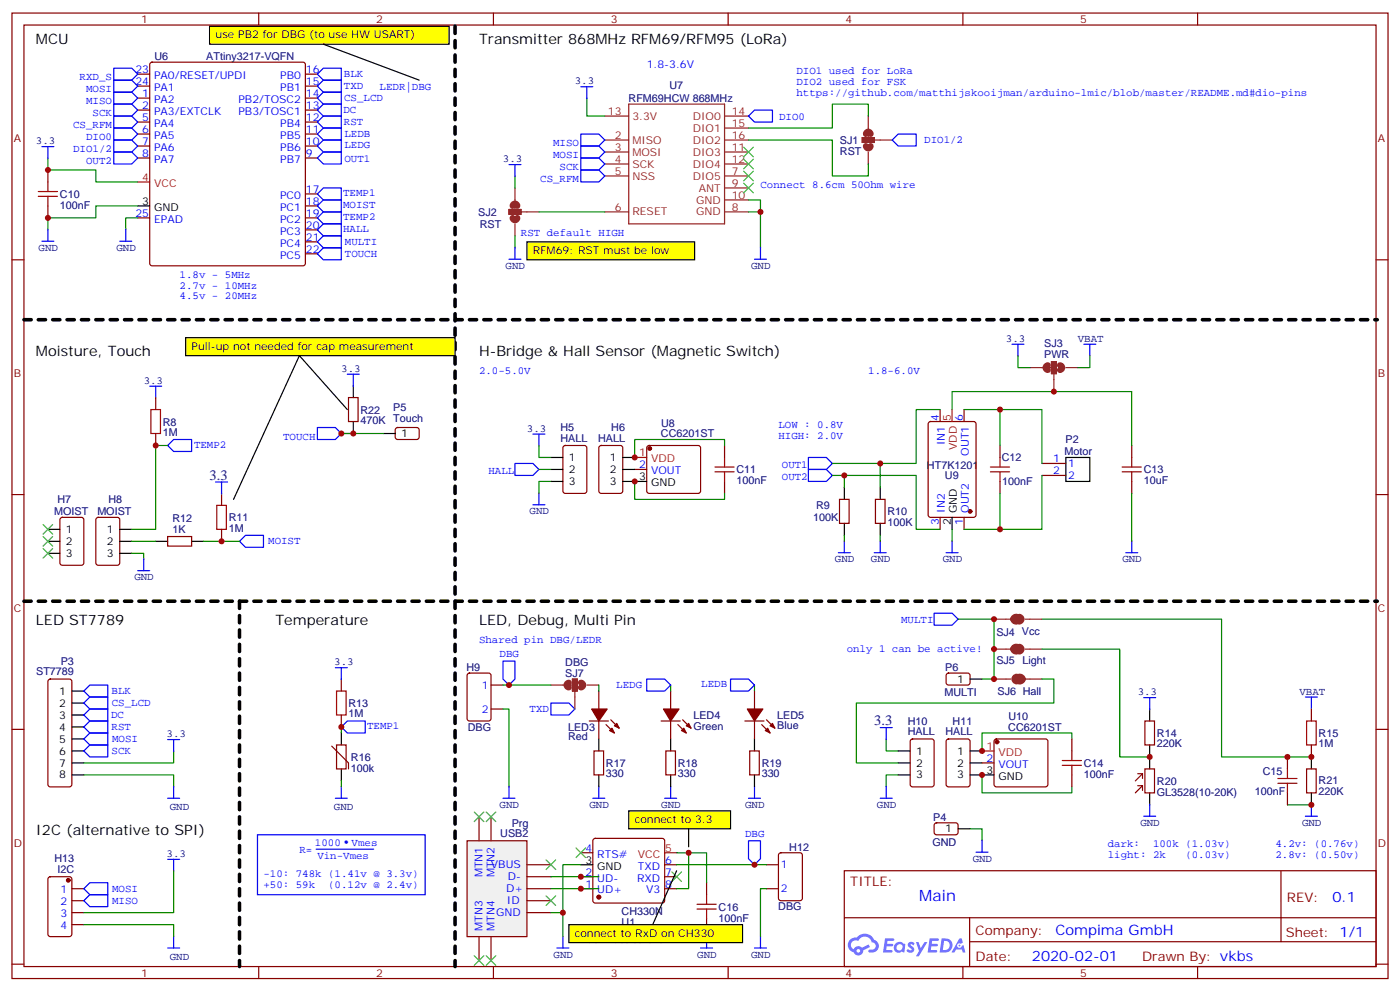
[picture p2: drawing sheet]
<svg xmlns="http://www.w3.org/2000/svg" width="412mm" height="292mm" viewBox="0 0 412 292" stroke-linecap="round" stroke-linejoin="round" font-family="sans-serif">
<g fill="none" stroke="#870000" stroke-width=".35">
<path d="M3.5 3.8h405.4v284.4h-405.4zM7.1 7.4h398.2v277.3h-398.2zM76.2 3.8v3.6M145.3 3.8v3.6M214.5 3.8v3.6M283.6 3.8v3.6M352.8 3.8v3.6M3.5 76.5h3.6M405.3 76.5h3.6M3.5 145.7h3.6M405.3 145.7h3.6M3.5 214.8h3.6"/>
<path d="M405.3 214.8h3.6M248.7 256.4h156.6v28.3h-156.6zM377.3 256.5v20.8M248.7 270.3h156.5M285.6 277.3h119.6M285.6 270.3v14.1M3.5 284h3.6M76.2 284.7v3.5M145.3 284.7v3.5M214.5 284.7v3.5M283.6 284.7v3.5M352.8 284.7v3.5"/>
<path d="M405.3 284h3.6"/>
</g>
<g fill="#5487ff">
<path d="M267.7 277.6a1.22 1.22 0 0 1 1.7 .3l-.4 .6a.47 .47 0 0 0-.3-.5 .47 .47 0 0 0-.5 .2l.1 .3a1.14 1.14 0 0 1 .8 1.7 1.14 1.14 0 0 1-1.9 0l-.2-.2 .5-.5 .7 .4a.29 .29 0 0 0 .3-.3 .29 .29 0 0 0-.2-.3 1.04 1.04 0 0 1-.6-1.7z"/>
<path d="M260.7 276.4h2.4l.3 .1-.2 .5-1.8 .1-.1 .9h1.5l.3 .3-.3 .4h-1.6l-.2 1.1h1.7l.2 .4-.2 .3h-2.6z"/>
<path d="M273.8 276.4h2.4l.3 .1-.1 .5-1.8 .1-.2 .9h1.6l.3 .3-.4 .4h-1.6l-.1 1.1h1.7l.2 .4-.2 .3h-2.6z"/>
<path d="M282.6 276.4h.7l.3 1.2-.6 .3a.69 .69 0 0 0-1 .3 .69 .69 0 0 0 .4 1 .69 .69 0 0 0 .9-.6l.5-.3 .6 2.2h-.8l-.2-.9h-1.8l-.5 .9h-.8z"/>
<path d="M269.8 277.4h.8l.6 1.9 1.1-1.9h.9l-2.6 4.2h-.8l.9-1.5z"/>
<path d="M277.4 276.4l-.6 4.1h1.3a2.11 2.11 0 0 0 2.5-2.1 2.11 2.11 0 0 0-2.5-2zM278.1 277.1a1.39 1.39 0 0 1 1.7 1.4 1.39 1.39 0 0 1-1.8 1.3h-.3z"/>
<path d="M263.7 278a1.54 1.54 0 0 0-.1 2.1 1.54 1.54 0 0 0 2.2 .2l.6 .2 .3-2.3-.2-.2-.4-.1a1.49 1.49 0 0 0-2.4 .1zM264 279a.94 .94 0 0 1 1.8 0 .94 .94 0 0 1-1.8 0z"/>
<path d="M250.4 276.7a2.18 2.18 0 0 0 1.1 3.8 1.44 1.44 0 0 0 1.6 .9 1.44 1.44 0 0 0 1.2-1.5l2-1-.5-.7-1.9 .9a1.47 1.47 0 0 0-2.4 .5 1.39 1.39 0 0 1-.7-2 1.39 1.39 0 0 1 2-.5 2.12 2.12 0 0 1 2.2-1.3 2.12 2.12 0 0 1 1.9 1.7 1.14 1.14 0 0 1 1.1 1.4 1.14 1.14 0 0 1-1.7 .8 .43 .43 0 0 0-.5 .3 .43 .43 0 0 0 .4 .5 1.98 1.98 0 0 0 2.5-1.2 1.98 1.98 0 0 0-1.2-2.5 3.1 3.1 0 0 0-5.3-.7l-.9 .1zM252.3 280a.55 .55 0 0 1 1.1 0 .55 .55 0 0 1-1.1 0z"/>
<circle cx="282.6" cy="278.5" r=".26"/>
</g>
<g fill="none" stroke="#870000" stroke-width=".35">
<path d="M44.3 18.5l.5-.2h44.5l.5 .2 .2 .5v58.6l-.3 .5-.4 .2h-44.5l-.5-.3-.2-.4v-58.6zM40.6 28.9h3.5M40.6 32.4h3.5M40.6 35.9h3.5M40.6 39.5h3.5M40.6 25.4h3.5M40.6 21.8h3.5M90 28.9h3.5M90 32.4h3.5M90 35.9h3.5M90 39.5h3.5M90 25.4h3.5"/>
<path d="M90 21.8h3.5M14.1 50.1v3.5M40.6 43h3.5M40.6 46.5h3.5M90 43h3.5M90 57.1h3.5M90 46.5h3.5M14.1 60.6v3.6M40.6 64.2h3.5M90 67.7h3.5M90 64.2h3.5M90 60.6h3.5"/>
<path d="M90 71.2h3.5M90 74.8h3.5M45.9 117.1v3.5M102.7 117.1h2.8v7h-2.8zM45.9 127.7v3.5M116.7 126.1l.4-.2 5.9 .1 .5 .6-.1 2.4-.6 .4h-6l-.4-.7v-2.1zM166 131.4l.5-.2h5.7l.6 .4 .1 13-.5 .7h-5.9l-.6-.5-.1-12.9zM176.6 131.4l.5-.2h5.6l.7 .4v13l-.4 .7h-5.9l-.7-.5v-12.9zM187 138.3h3.5M190.7 131.4l.5-.2h14.5l.5 .2 .2 .5v12.7l-.3 .5-.4 .2h-14.5l-.5-.2-.2-.5v-12.7zM213.4 131.2v3.5M273.6 124.3l.5-.2h12.7l.7 .5v27.1l-.4 .6-13 .1-.6-.5-.1-27.1z"/>
<path d="M276.9 120.6v3.5M284 120.6v3.5M294.6 131.2v3.5M306.9 136.5h7.1M333.4 131.2v3.5M17.9 152.6l.4-.2h5.7l.6 .4 .1 13-.5 .6-5.9 .1-.6-.5-.1-12.9zM28.5 152.6l.4-.2h5.7l.6 .4 .1 13-.5 .6-5.9 .1-.6-.5-.1-12.9zM49.4 158h7v2.8h-7zM65.3 145.3v3.5M65.3 155.9v3.5M213.4 141.8v3.5M247.3 147.1h2.8v7h-2.8z"/>
<path d="M257.9 147.1h2.8v7h-2.8zM276.9 152.4v3.5M284 152.4v3.5M294.6 141.8v3.5M306.9 140h7.1M333.4 141.8v3.5M100.5 200v3.5M137.8 198.4l.5-.2h5.6l.7 .5v12.9l-.4 .7h-5.9l-.7-.4v-13zM278.9 198.4l.5-.2 5.9 .1 .5 .6-.1 2.4-.7 .5-5.9-.1-.4-.7v-2.1zM14.3 200.2l.5-.2h5.7l.5 .2 .2 .5v30.3l-.3 .5-.4 .2h-5.7l-.5-.2-.2-.5v-30.3zM97.7 219.7l5 5v1.7M99.1 219.4h2.9v7h-2.9z"/>
<path d="M100.5 210.6v3.5M144.6 201.8h3.6M144.6 208.8h3.6M173.6 212.3h5.6M176.4 203.5v5.3M176.4 212.3v5.3M178.5 213.4l2.5 2.5M179.9 212l2.5 2.5M194.7 212.3h5.7M197.6 203.5v5.3M197.6 212.3v5.3M199.7 213.4l2.4 2.5"/>
<path d="M201.1 212l2.5 2.5M219.4 212.3h5.7M222.2 203.5v5.3M222.2 212.3v5.3M224.4 213.4l2.4 2.5M225.8 212l2.4 2.5M268.3 217.8l.5-.2h5.7l.6 .5 .1 12.9-.5 .7h-5.9l-.6-.4-.1-13zM278.9 217.8l.5-.2h5.6l.7 .5 .1 12.9-.5 .7h-5.9l-.7-.4v-13zM293 217.8l.5-.2h14.5l.5 .2 .2 .5v12.7l-.3 .5-.4 .2h-14.5l-.5-.2-.2-.5v-12.7zM315.7 217.6v3.6M337.3 212.3h2.8v7.1h-2.8zM386.3 208.8v3.5"/>
<path d="M386.3 219.4v3.5M175 221.2h2.8v7h-2.8zM196.1 221.2h2.9v7h-2.9zM220.8 221.2h2.9v7h-2.9zM289.3 224.7h3.5M315.7 228.2v3.5M335.1 227.9h1.4v1.4M335.1 231.4h1.4v1.4M336.5 227.9l-2.1 2.1M336.5 231.4l-2.1 2.1M337.3 226.4h2.8v7.1h-2.8zM379.2 222.9v3.5"/>
<path d="M379.2 233.5v3.5M384.9 226.4h2.8v7.1h-2.8z"/>
</g>
<g fill="none" stroke="#000" stroke-width=".35">
<path d="M40.6 60.6h3.5M104.1 113.6v3.5M104.1 124.1v3.6M112.9 127.7h3.5M162.3 134.7h3.5M162.3 138.3h3.5M183.4 134.7h3.6M183.4 138.3h3.6M314 134.7h7v7.1h-7zM14.1 155.9h3.5M14.1 159.4h3.5M35.3 155.9h3.5"/>
<path d="M35.3 159.4h3.5M45.9 159.4h3.5M56.4 159.4h3.6M162.3 141.8h3.5M183.4 141.8h7.1M248.7 143.5v3.6M248.7 154.1v3.6M259.3 143.5v3.6M259.3 154.1v3.6M280.5 152.4v3.5M14.1 162.9h3.5M35.3 162.9h3.5"/>
<path d="M285.8 200h3.5M21.2 203.5h3.5M21.2 207h3.5M21.2 210.6h3.5M21.2 214.1h3.5M21.2 217.6h3.5M100.5 215.9v3.5M176.4 217.6v3.6M197.6 217.6v3.6M222.2 217.6v3.6M338.7 208.8v3.5M338.7 219.4v7"/>
<path d="M21.2 221.2h3.5M21.2 224.7h3.5M21.2 228.2h3.5M100.5 226.4v3.6M176.4 228.2v3.5M197.6 228.2v3.5M222.2 228.2v3.5M264.6 221.2h3.5M264.6 224.7h3.5M264.6 228.2h3.5M285.8 221.2h3.5M285.8 224.7h3.5"/>
<path d="M285.8 228.2h7M338.7 233.5v3.5M386.3 222.9v3.5M386.3 233.5v3.5"/>
</g>
<path d="M40.6 53.6h3.5M187 134.7h3.5M280.5 120.6v3.5M289.3 221.2h3.5" fill="none" stroke="#f00" stroke-width=".35"/>
<g fill="none" stroke="#8c2424" stroke-width=".35">
<path d="M178.2 34.2h7M185.2 30.7h28.2v35.2h-28.2zM213.4 34.2h7.1M213.4 37.7h7.1M255.8 34.2v7M151.7 55.4v7M178.2 41.2h7M178.2 44.8h7M178.2 51.8h7M178.2 48.3h7M213.4 41.2h7.1M213.4 44.8h7.1"/>
<path d="M213.4 51.8h7.1M213.4 55.4h7.1M213.4 48.3h7.1M213.4 58.9h7.1M254 40.5h3.5v1.4h-3.5zM255.8 44.8v3.5M257.5 41.2h5.3M149.9 61.7h3.6v1.4h-3.6zM151.7 65.9v3.6M153.5 62.4h5.2M178.2 62.4h7M213.4 62.4h7.1"/>
<path d="M303.4 108.3h7M309.7 106.5h1.4v3.5h-1.4zM310.4 110v5.3M314 108.3h3.5M168.6 200h1.4v3.5h-1.4zM292.8 200h4.9M292.8 182.4h4.9M292.8 191.2h4.9M298.4 182.4h2.5M298.4 191.2h2.5M298.8 200h2.5M302 200h4.9"/>
<path d="M302 182.4h4.9M302 191.2h4.9M162.3 201.8h7M169.3 203.5v5.3M172.9 201.8h3.5"/>
</g>
<g fill="none" stroke="#008700" stroke-width=".35">
<path d="M172.9 28.9v5.3h5.3M255.8 34.2v-3.5h-10.6v7h-24.7M14.1 46.5v3.6h14.1v3.5h12.4M151.7 51.8v3.6M220.5 58.9h3.5v14.1M220.5 41.2h24.7v10.6h10.6v-3.5M40.6 60.6h-12.4v3.6h-14.1v3.5M40.6 64.2h-3.6v3.5M151.7 69.5v3.5M158.7 62.4h19.5M220.5 62.4h3.5M299.9 104.7v3.6h3.5"/>
<path d="M321 104.7v3.6h-3.5M49.4 131.2h-3.5v24.7h-7.1M100.5 127.7h12.4M158.7 131.2v3.5h3.6M158.7 138.3h3.6M213.4 131.2v-1.8h-26.4v5.3M259.3 136.5v7M276.9 120.6h-7v15.9h-24.7M280.5 120.6v-5.3h52.9v15.9M284 120.6h22.9v15.9M294.6 120.6v10.6M38.8 159.4h7.1"/>
<path d="M60 159.4h10.6M162.3 141.8h-3.6v3.5M187 141.8v5.3h26.4v-1.8M245.2 140h24.7v15.9h7M248.7 140v3.5M248.7 157.7v1.7M259.3 157.7v1.7M280.5 155.9v3.5M294.6 145.3v10.6M306.9 140v15.9h-22.9M333.4 145.3v14.1M38.8 162.9h3.5v1.8"/>
<path d="M282.2 182.4h10.6v17.6h-3.5M306.9 182.4h52.9v40.5h26.5M306.9 200h3.5v7h-58.2v17.7h12.4M306.9 191.2h22.9v31.7h8.9M100.5 214.1v1.8M148.2 208.8h1.7v22.9M148.2 201.8h14.1M176.4 201.8v1.7M197.6 201.8v1.7M222.2 201.8v1.7M261.1 217.6v3.6h3.5M315.7 217.6v-1.7h-26.4v5.3"/>
<path d="M24.7 228.2h26.5v3.5M51.2 221.2v3.5h-26.5M100.5 230v1.7M264.6 228.2h-3.5v3.5M289.3 228.2v5.3h26.4v-1.8M379.2 237h7.1"/>
</g>
<g fill="none" stroke="#00f" stroke-width=".35">
<path d="M33.5 20.1h5.3l1.8 1.7-1.8 1.8h-5.3zM33.5 23.6h5.3l1.8 1.8-1.8 1.7h-5.3zM33.5 27.1h5.3l1.8 1.8-1.8 1.8h-5.3zM33.5 30.7h5.3l1.8 1.7-1.8 1.8h-5.3zM33.5 34.2h5.3l1.8 1.7-1.8 1.8h-5.3zM33.5 37.7h5.3l1.8 1.8-1.8 1.7h-5.3zM95.2 23.6h5.3v3.5h-5.3l-1.7-1.7zM171.1 39.5h5.3l1.8 1.7-1.8 1.8h-5.3zM171.1 25.5h3.5M172.9 25.5v3.6M222.2 32.4h5.3v3.5h-5.3l-1.7-1.7zM12.3 43.2h3.6"/>
<path d="M14.1 43.2v3.5M33.5 41.2h5.3l1.8 1.8-1.8 1.8h-5.3zM33.5 44.8h5.3l1.8 1.7-1.8 1.8h-5.3zM93.5 46.5l1.7-1.7h5.3v3.5h-5.3zM93.5 57.1l1.7-1.7h5.3v3.5h-5.3zM93.5 43l1.7-1.8h5.3v3.6h-5.3zM149.9 48.5h3.6M151.7 48.5v3.5M171.1 43h5.3l1.8 1.8-1.8 1.7h-5.3zM171.1 46.5h5.3l1.8 1.8-1.8 1.8h-5.3zM171.1 50.1h5.3l1.8 1.7-1.8 1.8h-5.3zM262.8 41.2l1.8-1.7h5.3v3.5h-5.3z"/>
<path d="M12.3 71h3.6M14.1 67.5v3.5M35.3 71h3.5M37 67.5v3.5M93.5 60.6l1.7-1.7h5.3v3.5h-5.3zM93.5 64.2l1.7-1.8h5.3v3.5h-5.3zM93.5 67.7l1.7-1.8h5.3v3.6h-5.3zM93.5 71.2l1.7-1.7h5.3v3.5h-5.3zM95.2 73h5.3v3.5h-5.3l-1.7-1.7zM149.9 76.3h3.6M151.7 72.8v3.5M222.2 76.3h3.6"/>
<path d="M224 72.8v3.5M44.1 113.7h3.5M45.9 113.7v3.6M102.3 110.2h3.5M104.1 110.2v3.5M298.1 101.4h3.5M299.9 101.4v3.5M319.3 101.4h3.5M321 101.4v3.5M49.4 131.2l1.8-1.8h5.2v3.6h-5.2zM93.5 125.9h5.3l1.7 1.8-1.7 1.7h-5.3zM151.7 136.5h5.3l1.7 1.8-1.7 1.7h-5.3z"/>
<path d="M157 127.8h3.5M158.7 127.8v3.6M238.1 134.7h5.3l1.8 1.8-1.8 1.8h-5.3zM238.1 138.3h5.3l1.8 1.7-1.8 1.8h-5.3zM63.5 142h3.5M65.3 142v3.5M70.6 159.4l1.7-1.7h5.3v3.5h-5.3zM157 148.7h3.5M158.7 145.1v3.6M248.7 159.2v3.6M259.3 159.2v3.6M280.5 159.2v3.6"/>
<path d="M333.4 159.2v3.6M40.6 168.1h3.5M42.3 164.5v3.6M246.9 162.8h3.6M257.5 162.8h3.6M278.7 162.8h3.5M331.6 162.8h3.5M98.8 196.6h3.5M100.5 196.6v3.6M190.5 200h5.3l1.8 1.8-1.8 1.7h-5.3zM215.2 200h5.3l1.7 1.8-1.7 1.7h-5.3zM275.2 180.6h5.3l1.7 1.8-1.7 1.7h-5.3z"/>
<path d="M24.7 217.6l1.8-1.7h5.2v3.5h-5.2zM24.7 214.1l1.8-1.8h5.2v3.6h-5.2zM24.7 210.6l1.8-1.8h5.2v3.5h-5.2zM24.7 207l1.8-1.7h5.2v3.5h-5.2zM26.5 201.8h5.2v3.5h-5.2l-1.8-1.8zM49.4 217.8h3.5M51.2 217.8v3.5M100.5 214.1l1.8-1.8h5.3v3.6h-5.3zM162.3 207h5.3l1.7 1.8-1.7 1.8h-5.3zM259.3 214.3h3.5M261.1 214.3v3.5M336.9 205.5h3.5"/>
<path d="M338.7 205.5v3.5M384.5 205.3h3.6M386.3 205.3v3.5M24.7 221.2l1.8-1.8h5.2v3.5h-5.2zM49.4 235.1h3.5M51.2 231.6v3.5M98.8 235.1h3.5M100.5 231.6v3.5M148.2 235.1h3.5M149.9 231.6v3.5M174.6 235.1h3.6M176.4 231.6v3.5"/>
<path d="M195.8 235.1h3.5M197.6 231.6v3.5M220.5 235.1h3.5M222.2 231.6v3.5M259.3 235.1h3.5M261.1 231.6v3.5M338.7 236.9v3.5M386.3 236.9v3.5M75.8 245.9h49.4v17.6h-49.4zM93.1 250.1h17M336.9 240.4h3.5M384.5 240.4h3.6"/>
</g>
<g fill="none" stroke="#3c3" stroke-width=".35">
<path d="M219.1 43.4l2.8 2.8M219.1 46.9l2.8 2.8M219.1 50.4l2.8 2.8M219.1 53.9l2.8 2.9M221.9 43.4l-2.8 2.8M221.9 46.9l-2.8 2.8M221.9 50.4l-2.8 2.8M221.9 53.9l-2.8 2.9M12.7 154.5l2.8 2.8M12.7 158l2.8 2.8M15.5 154.5l-2.8 2.8M15.5 158l-2.8 2.8"/>
<path d="M12.7 161.5l2.8 2.9M15.5 161.5l-2.8 2.9"/>
</g>
<g fill="none" stroke="#8c2424" stroke-width="1.8">
<path d="M255.1 39.5a.71 .71 0 0 1 .7-.7 .71 .71 0 0 1 .7 .7M255.1 43a.71 .71 0 0 0 .7 .7 .71 .71 0 0 0 .7-.7M151 60.6a.71 .71 0 0 1 .7-.7 .71 .71 0 0 1 .7 .7M151 64.2a.71 .71 0 0 0 .7 .7 .71 .71 0 0 0 .7-.7M308.7 107.6a.71 .71 0 0 0-.7 .7 .71 .71 0 0 0 .7 .7M312.2 107.6a.71 .71 0 0 1 .7 .7 .71 .71 0 0 1-.7 .7M299.5 199.3a.71 .71 0 0 0-.7 .7 .71 .71 0 0 0 .7 .7M299.5 181.6a.76 .76 0 0 0-1 .8 .76 .76 0 0 0 1 .7M299.5 190.5a.76 .76 0 0 0-1.1 .7 .76 .76 0 0 0 1.1 .7M300.2 199.3a.76 .76 0 0 1 1.1 .7 .76 .76 0 0 1-1.1 .7M300.2 181.6a.71 .71 0 0 1 .7 .8 .71 .71 0 0 1-.7 .7M300.2 190.5a.71 .71 0 0 1 .7 .7 .71 .71 0 0 1-.7 .7"/>
<path d="M167.6 201a.71 .71 0 0 0-.7 .8 .71 .71 0 0 0 .7 .7M171.1 201a.71 .71 0 0 1 .7 .8 .71 .71 0 0 1-.7 .7"/>
</g>
<g fill="#8c2424" stroke="#8c2424" stroke-width=".35">
<path d="M149.9 61.7h3.6v1.4h-3.6z"/>
<path d="M254 40.5h3.5v1.4h-3.5z"/>
<path d="M168.6 200h1.4v3.5h-1.4z"/>
<path d="M309.7 106.5h1.4v3.5h-1.4z"/>
</g>
<g fill="#870000" stroke="#870000" stroke-width=".35">
<path d="M179.6 215.2l.7-.7 .7 1.4z"/>
<path d="M181 213.7l.7-.7 .7 1.5z"/>
<path d="M174.3 208.8h4.6l-2.5 3.5z"/>
<path d="M200.7 215.2l.7-.7 .7 1.4z"/>
<path d="M202.8 213l.8 1.5-1.5-.8z"/>
<path d="M195.4 208.8h4.6l-2.4 3.5z"/>
<path d="M225.4 215.2l.7-.7 .7 1.4z"/>
<path d="M226.8 213.7l.7-.7 .7 1.5z"/>
<path d="M220.1 208.8h4.6l-2.5 3.5z"/>
<circle cx="285.7" cy="150.6" r=".53"/>
<circle cx="191.4" cy="132.1" r=".53"/>
<circle cx="293.7" cy="218.5" r=".53"/>
</g>
<g fill="none" stroke="#a10000" stroke-width=".35">
<path d="M11.3 57.8h5.6M11.3 56.4h5.6M14.1 53.6v2.8M14.1 57.8v2.8M44.4 120.6h2.9v7.1h-2.9zM210.6 139h5.7M210.6 137.5h5.7M213.4 134.7v2.8M213.4 139v2.8M291.7 139h5.7M291.7 137.5h5.7M294.6 134.7v2.8"/>
<path d="M294.6 139v2.8M330.6 139h5.6M330.6 137.5h5.6M333.4 134.7v2.8M333.4 139v2.8M63.9 148.8h2.8v7.1h-2.8zM99.1 203.5h2.9v7.1h-2.9zM384.9 212.3h2.8v7.1h-2.8zM312.9 225.4h5.7M312.9 224h5.7M315.7 221.2v2.8M315.7 225.4v2.8"/>
<path d="M376.4 230.7h5.7M376.4 229.3h5.7M379.2 226.4v2.9M379.2 230.7v2.8"/>
</g>
<path d="M134.1 7.7v277M7.1 94.2h398.6M7.1 177.1h398.6M70.6 177.1v107.6" fill="none" stroke="#000" stroke-width="1.1" stroke-dasharray="2.1 2.1"/>
<path d="M137.6 247.6h17.6v28.2h-17.6z" fill="#f0f0f0" stroke="#870000" stroke-width=".35"/>
<g fill="none" stroke="#870000" stroke-width=".35">
<path d="M14.3 258.4l.5-.2h5.7l.6 .4 .1 16.5-.5 .7h-5.9l-.6-.4-.1-16.5zM141.1 240.6v7M144.6 240.6v7M155.2 254.7h7.1M155.2 258.2h7.1M171.1 258.2h3.5M171.1 251.1h3.5M174.9 247.1l.4-.2h19.8l.5 .2 .2 .5v17.7l-.2 .5-.5 .2h-19.8l-.5-.3-.2-.4v-17.7zM195.8 254.7h3.5M195.8 258.2h3.5M208.1 260v3.5M225.8 254.7h3.5"/>
<path d="M229.5 251.3l.5-.2h5.7l.6 .5 .1 12.9-.5 .7-5.9 .1-.6-.5-.1-13zM275.4 242.5l.5-.2 5.9 .1 .4 .6v2.4l-.7 .5-5.9-.1-.4-.7v-2.1zM21.2 268.8h3.5M21.2 261.7h3.5M21.2 265.3h3.5M21.2 272.3h3.5M141.1 275.8v7.1M144.6 275.8v7.1M155.2 268.8h7.1M155.2 261.7h7.1M155.2 265.3h7.1M171.1 261.7h3.5"/>
<path d="M195.8 261.7h3.5M208.1 270.5v3.6M225.8 261.7h3.5"/>
</g>
<g fill="none" stroke="#3c3" stroke-width=".35">
<path d="M139.7 239.1l2.8 2.9M142.5 239.1l-2.8 2.9M143.2 239.1l2.8 2.9M146 239.1l-2.8 2.9M160.9 253.3l2.8 2.8M163.7 253.3l-2.8 2.8M169.7 249.7l2.8 2.9M172.5 249.7l-2.8 2.9M197.9 256.8l2.8 2.8M200.7 256.8l-2.8 2.8M160.9 263.8l2.8 2.9M163.7 263.8l-2.8 2.9"/>
<path d="M139.7 281.5l2.8 2.8M142.5 281.5l-2.8 2.8M143.2 281.5l2.8 2.8M146 281.5l-2.8 2.8"/>
</g>
<path d="M51.2 256.4v12.4h-26.5M162.3 258.2h14.1M171.1 254.7h-5.3v21.1M199.3 251.1h8.8v8.9M199.3 254.7h26.5M202.8 251.1v10.6h-3.5M285.8 244.1h3.5v3.5M24.7 272.3h26.5v3.5M162.3 261.7h14.1M162.3 268.8h3.5M208.1 274.1v1.7M225.8 261.7h-1.8v14.1" fill="none" stroke="#008700" stroke-width=".35"/>
<g fill="none" stroke="#00f" stroke-width=".35">
<path d="M93.5 39.5l1.7-1.8h5.3v3.5h-5.3zM93.5 35.9l1.7-1.7h5.3v3.5h-5.3zM95.2 20.1h5.3v3.5h-5.3l-1.7-1.8zM95.2 27.1h5.3v3.6h-5.3l-1.7-1.8zM95.2 30.7h5.3v3.5h-5.3l-1.7-1.8zM148.2 194.7h3.5v5.3l-1.8 1.8-1.7-1.8zM49.4 253.1h3.5M51.2 253.1v3.5M220.5 247.6h3.5v5.3l-1.8 1.8-1.7-1.8zM287.5 251h3.5M289.3 247.4v3.6M24.7 261.7l1.8-1.7h5.2v3.5h-5.2z"/>
<path d="M24.7 265.3l1.8-1.8h5.2v3.5h-5.2zM49.4 279.2h3.5M51.2 275.7v3.5M164 279.2h3.6M165.8 275.7v3.5M206.4 279.2h3.5M208.1 275.7v3.5M222.2 279.2h3.6M224 275.7v3.5"/>
</g>
<path d="M171.1 254.7h3.5M282.2 244.1h3.6" fill="none" stroke="#000" stroke-width=".35"/>
<g fill="#870000" stroke="#870000" stroke-width=".35">
<circle cx="176.4" cy="264.2" r=".53"/>
<circle cx="20.1" cy="259.3" r=".53"/>
</g>
<path d="M195.8 251.1h3.5" fill="none" stroke="#f00" stroke-width=".35"/>
<path d="M205.3 267.7h5.7M205.3 266.3h5.7M208.1 263.5v2.8M208.1 267.7v2.8" fill="none" stroke="#a10000" stroke-width=".35"/>
<path d="M185.2 238.8h30v5.3h-30z" fill="#ff0" stroke="#000" stroke-width=".35"/>
<path d="M202.8 244.1v5.3" fill="none" stroke="#000" stroke-width=".35"/>
<path d="M167.6 272.3h51.1v5.3h-51.1z" fill="#ff0" stroke="#000" stroke-width=".35"/>
<path d="M199.3 256.4l-7 15.9" fill="none" stroke="#000" stroke-width=".35"/>
<path d="M61.7 7.7h70.6v5.3h-70.6z" fill="#ff0" stroke="#000" stroke-width=".35"/>
<path d="M95.2 13l28.3 10.6" fill="none" stroke="#000" stroke-width=".35"/>
<path d="M54.7 99.4h79.4v5.3h-79.4z" fill="#ff0" stroke="#000" stroke-width=".35"/>
<path d="M102.3 120.6l-14.1-15.9-19.4 42.4" fill="none" stroke="#000" stroke-width=".35"/>
<path d="M155.2 71.2h49.4v5.3h-49.4z" fill="#ff0" stroke="#000" stroke-width=".35"/>
<g fill="#c00">
<circle cx="222.3" cy="254.7" r=".88"/>
<circle cx="165.8" cy="268.8" r=".88"/>
<circle cx="202.8" cy="251.1" r=".88"/>
<circle cx="104.1" cy="127.7" r=".88"/>
<circle cx="292.8" cy="191.2" r=".88"/>
<circle cx="292.8" cy="182.4" r=".88"/>
<circle cx="338.7" cy="222.9" r=".88"/>
<circle cx="248.7" cy="140" r=".88"/>
<circle cx="294.6" cy="155.9" r=".88"/>
<circle cx="187" cy="134.7" r=".88"/>
<circle cx="45.9" cy="131.2" r=".88"/>
<circle cx="14.1" cy="64.2" r=".88"/>
<circle cx="224" cy="62.4" r=".88"/>
<circle cx="14.1" cy="50.1" r=".88"/>
<circle cx="65.3" cy="159.4" r=".88"/>
<circle cx="187" cy="141.8" r=".88"/>
<circle cx="100.5" cy="214.1" r=".88"/>
<circle cx="294.6" cy="120.6" r=".88"/>
<circle cx="259.3" cy="136.5" r=".88"/>
<circle cx="289.3" cy="228.2" r=".88"/>
<circle cx="289.3" cy="221.2" r=".88"/>
<circle cx="386.3" cy="237" r=".88"/>
<circle cx="386.3" cy="222.9" r=".88"/>
<circle cx="310.4" cy="115.3" r=".88"/>
<circle cx="379.2" cy="222.9" r=".88"/>
<circle cx="100.5" cy="127.7" r=".88"/>
<circle cx="292.8" cy="200" r=".88"/>
<circle cx="171.1" cy="261.7" r=".88"/>
<circle cx="171.1" cy="258.2" r=".88"/>
<circle cx="149.9" cy="201.8" r=".88"/>
</g>
<text font-size="4.6" fill="#00f" x="270.8" y="265.5">Main</text>
<g font-size="4.2">
<text x="10.6" y="13">MCU</text>
<text x="141.1" y="13">Transmitter 868MHz RFM69/RFM95 (LoRa)</text>
<text x="10.6" y="104.7">Moisture, Touch</text>
<text x="141.1" y="104.7">H-Bridge &amp; Hall Sensor (Magnetic Switch)</text>
<text x="10.6" y="184.1">LED ST7789</text>
<text x="81.1" y="184.1">Temperature</text>
<text x="141.1" y="184.1">LED, Debug, Multi Pin</text>
<text x="10.6" y="245.9">I2C (alternative to SPI)</text>
</g>
<g font-size="4.2" fill="#000080">
<text x="61.7" y="141.3">3.3</text>
<text x="257.5" y="213.6">3.3</text>
</g>
<g font-size="4.2" fill="#00f">
<text x="392.5" y="265.7">0.1</text>
<text x="310.9" y="275.3">Compima GmbH</text>
<text x="304" y="283.1">2020-02-01</text>
</g>
<g font-size="3.9" fill="#800">
<text x="250.5" y="261">TITLE:</text>
<text x="379.1" y="265.7">REV:</text>
<text x="287.4" y="275.2">Company:</text>
<text x="378.7" y="275.8">Sheet: 1/1</text>
<text x="287.4" y="282.9">Date:</text>
<text x="336.4" y="283">Drawn By: vkbs</text>
</g>
<g font-size="3.2" fill="#800">
<text x="41.6" y="6.8">1</text>
<text x="110.8" y="6.8">2</text>
<text x="179.9" y="6.8">3</text>
<text x="249.1" y="6.8">4</text>
<text x="318.2" y="6.8">5</text>
<text x="4.1" y="41.9">A</text>
<text x="405.9" y="41.9">A</text>
<text x="4.1" y="111.1">B</text>
<text x="405.9" y="111.1">B</text>
<text x="4.1" y="180.2">C</text>
<text x="405.9" y="180.2">C</text>
<text x="4.1" y="249.4">D</text>
<text x="405.9" y="249.4">D</text>
<text x="41.6" y="287.7">1</text>
<text x="110.8" y="287.7">2</text>
<text x="179.9" y="287.7">3</text>
<text x="249.1" y="287.7">4</text>
<text x="318.2" y="287.7">5</text>
</g>
<g font-size="3.2">
<text x="63.5" y="11.3">use PB2 for DBG (to use HW USART)</text>
<text x="41.9" y="60.3">3</text>
<text x="45.4" y="62.1">GND</text>
<text x="157" y="74.8">RFM69: RST must be low</text>
<text x="56.4" y="103">Pull-up not needed for cap measurement</text>
<text x="118.2" y="128.7">1</text>
<text x="167.6" y="135.8">1</text>
<text x="179.7" y="135.8">1</text>
<text x="167.6" y="142.8">3</text>
<text x="167.6" y="139.3">2</text>
<text x="179.7" y="142.8">3</text>
<text x="179.7" y="139.3">2</text>
<text x="188.3" y="141.4">3</text>
<text x="191.8" y="143.2">GND</text>
<text x="280.1" y="154.6" transform="rotate(-90 280.1 154.6)">2</text>
<text x="281.9" y="151.1" transform="rotate(-90 281.9 151.1)">GND</text>
<text x="19.4" y="157">1</text>
<text x="19.4" y="160.5">2</text>
<text x="31.5" y="157">1</text>
<text x="31.5" y="160.5">2</text>
<text x="19.4" y="164">3</text>
<text x="31.5" y="164">3</text>
<text x="282" y="201">1</text>
<text x="17.4" y="204.6">1</text>
<text x="17.4" y="208.1">2</text>
<text x="17.4" y="211.6">3</text>
<text x="17.4" y="215.2">4</text>
<text x="17.4" y="218.7">5</text>
<text x="17.4" y="222.2">6</text>
<text x="17.4" y="225.7">7</text>
<text x="269.9" y="222.2">1</text>
<text x="269.9" y="225.7">2</text>
<text x="282" y="222.2">1</text>
<text x="282" y="225.7">2</text>
<text x="290.6" y="227.9">3</text>
<text x="17.4" y="229.3">8</text>
<text x="269.9" y="229.3">3</text>
<text x="282" y="229.3">3</text>
<text x="294.1" y="229.6">GND</text>
<text x="187" y="242.3">connect to 3.3</text>
<text x="278.4" y="245.1">1</text>
<text x="172.4" y="254.3">3</text>
<text x="175.9" y="256.1">GND</text>
<text x="169.3" y="275.8">connect to RxD on CH330</text>
<text x="172.9" y="277.6">connect to 3.3v!</text>
</g>
<g font-size="3.2" fill="#000080">
<text x="45.5" y="17.7">U6</text>
<text x="60.8" y="17.7">ATtiny3217-VQFN</text>
<text x="169.3" y="24.8">3.3</text>
<text x="197.2" y="26.2">U7</text>
<text x="185.2" y="30">RFM69HCW 868MHz</text>
<text x="10.6" y="42.5">3.3</text>
<text x="148.2" y="47.8">3.3</text>
<text x="247.4" y="45.6">RST</text>
<text x="247.4" y="42.4">SJ1</text>
<text x="17.6" y="58.3">C10</text>
<text x="17.6" y="61.4">100nF</text>
<text x="140.9" y="63.5">SJ2</text>
<text x="141.3" y="67.1">RST</text>
<text x="11.4" y="73.9">GND</text>
<text x="34.3" y="73.9">GND</text>
<text x="148.9" y="79.2">GND</text>
<text x="221.3" y="79.2">GND</text>
<text x="296.3" y="100.7">3.3</text>
<text x="317.5" y="100.7">VBAT</text>
<text x="307.6" y="105.4">PWR</text>
<text x="307.6" y="102.3">SJ3</text>
<text x="42.3" y="113">3.3</text>
<text x="100.5" y="109.5">3.3</text>
<text x="48" y="125.3">R8</text>
<text x="106.2" y="125">470K Touch</text>
<text x="106.2" y="121.8">R22</text>
<text x="115.8" y="121.2">P5</text>
<text x="194.7" y="125.6">U8</text>
<text x="48" y="128.4">1M</text>
<text x="155.2" y="127.1">3.3</text>
<text x="165.1" y="126.9">H5</text>
<text x="165.1" y="130.1">HALL</text>
<text x="176.2" y="130.1">HALL</text>
<text x="180.1" y="126.9">H6</text>
<text x="194.7" y="128.8">CC6201ST</text>
<text x="313.9" y="130.6">P2</text>
<text x="273.1" y="138">HT7K1201</text>
<text x="295.1" y="135.9">C12</text>
<text x="313.6" y="134.1">Motor</text>
<text x="217" y="142.6">100nF</text>
<text x="217" y="139.4">C11</text>
<text x="278.4" y="141.2">U9</text>
<text x="295.2" y="142.9">100nF</text>
<text x="336.9" y="142.6">10uF</text>
<text x="336.9" y="139.4">C13</text>
<text x="16.9" y="148.1">H7</text>
<text x="31.9" y="148.1">H8</text>
<text x="240.4" y="150">R9</text>
<text x="16" y="151.7">MOIST</text>
<text x="28.7" y="151.7">MOIST</text>
<text x="50.8" y="153.8">R12</text>
<text x="67.4" y="153.5">R11</text>
<text x="156" y="151.5">GND</text>
<text x="239.6" y="153.5">100K</text>
<text x="261.4" y="154.9">100K</text>
<text x="261.4" y="151.7">R10</text>
<text x="50.8" y="157">1K</text>
<text x="67.4" y="156.6">1M</text>
<text x="246" y="165.6">GND</text>
<text x="256.5" y="165.6">GND</text>
<text x="277.7" y="165.6">GND</text>
<text x="330.6" y="165.6">GND</text>
<text x="39.6" y="170.9">GND</text>
<text x="293.5" y="187.4">SJ4 Vcc</text>
<text x="17.9" y="195.8">P3</text>
<text x="98.5" y="195.8">3.3</text>
<text x="137.4" y="197.6">H9</text>
<text x="166.5" y="196.3">DBG</text>
<text x="278.4" y="197.6">P6</text>
<text x="293.5" y="195.5">SJ5</text>
<text x="301.2" y="195.5">Light</text>
<text x="10.7" y="198.9">ST7789</text>
<text x="166.5" y="199.5">SJ7</text>
<text x="102.7" y="208.2">R13</text>
<text x="278.2" y="205">MULTI</text>
<text x="293.8" y="204.7">SJ6 Hall</text>
<text x="335.1" y="204.8">3.3</text>
<text x="382.8" y="204.6">VBAT</text>
<text x="102.7" y="211.3">1M</text>
<text x="137.8" y="215.2">DBG</text>
<text x="167.3" y="215.2">LED3</text>
<text x="204.3" y="214.9">Green</text>
<text x="204.3" y="211.8">LED4</text>
<text x="229" y="214.8">Blue</text>
<text x="229" y="211.6">LED5</text>
<text x="267.4" y="213.4">H10</text>
<text x="280.6" y="213.4">H11</text>
<text x="297" y="215.2">CC6201ST</text>
<text x="297" y="212.1">U10</text>
<text x="49.1" y="217">3.3</text>
<text x="167.4" y="218">Red</text>
<text x="267.4" y="216.6">HALL</text>
<text x="278.5" y="216.6">HALL</text>
<text x="340.8" y="220.1">220K</text>
<text x="340.8" y="216.9">R14</text>
<text x="388.4" y="220.1">1M</text>
<text x="388.4" y="217">R15</text>
<text x="103.4" y="227.2">100k</text>
<text x="103.4" y="224.1">R16</text>
<text x="178.5" y="225.7">R17</text>
<text x="199.7" y="225.7">R18</text>
<text x="224.4" y="225.7">R19</text>
<text x="319.3" y="225.8">C14</text>
<text x="178.5" y="228.9">330</text>
<text x="199.7" y="228.9">330</text>
<text x="224.4" y="228.9">330</text>
<text x="319.3" y="229">100nF</text>
<text x="340.8" y="231.2">R20</text>
<text x="372" y="228.3">C15</text>
<text x="388.4" y="231">R21</text>
<text x="50" y="238.5">GND</text>
<text x="98.4" y="238.6">GND</text>
<text x="147.2" y="237.9">GND</text>
<text x="173.6" y="237.9">GND</text>
<text x="194.8" y="237.9">GND</text>
<text x="219.5" y="237.9">GND</text>
<text x="258.3" y="237.9">GND</text>
<text x="340.8" y="234.3">GL3528(10-20K)</text>
<text x="369.6" y="234.3">100nF</text>
<text x="388.4" y="234.2">220K</text>
<text x="150.7" y="243.5">Prg</text>
<text x="274.9" y="241.7">P4</text>
<text x="335.9" y="243.2">GND</text>
<text x="383.5" y="243.2">GND</text>
<text x="147.4" y="246.6">USB2</text>
<text x="232.5" y="250.5">H12</text>
<text x="274.7" y="249.1">GND</text>
<text x="16" y="254">H13</text>
<text x="16.9" y="257.1">I2C</text>
<text x="49.1" y="252.3">3.3</text>
<text x="286.5" y="253.8">GND</text>
<text x="183.1" y="269.5">CH330N</text>
<text x="211.7" y="268.2">C16</text>
<text x="229.3" y="268.1">DBG</text>
<text x="183.1" y="272.7">U1</text>
<text x="211.7" y="271.5">100nF</text>
<text x="50" y="282.6">GND</text>
<text x="163.1" y="282">GND</text>
<text x="205.4" y="282">GND</text>
<text x="221.3" y="282">GND</text>
</g>
<g font-size="3.2" fill="#00f">
<text x="23.5" y="23.6">RXD_S</text>
<text x="39.9" y="21.5">23</text>
<text x="45.4" y="23.2">PA0/RESET/UPDI</text>
<text x="82.5" y="23.2">PB0</text>
<text x="90.1" y="21.5">16</text>
<text x="101.3" y="22.7">BLK</text>
<text x="190.5" y="20.1">1.8-3.6V</text>
<text x="234.6" y="21.8">DIO1 used for LoRa</text>
<text x="25.4" y="27.1">MOSI</text>
<text x="39.9" y="25">24</text>
<text x="41.9" y="28.5">1</text>
<text x="45.4" y="26.8">PA1</text>
<text x="82.5" y="26.8">PB1</text>
<text x="90.1" y="28.5">14</text>
<text x="90.1" y="25">15</text>
<text x="101.3" y="26.2">TXD</text>
<text x="101.4" y="29.8">CS_LCD</text>
<text x="111.8" y="26.4">LEDR|DBG</text>
<text x="234.6" y="25">DIO2 used for FSK</text>
<text x="234.6" y="28.2">https://github.com/matthijskooijman/arduino-lmic/blob/master/README.md#dio-pins</text>
<text x="25.4" y="30.7">MISO</text>
<text x="27.3" y="34.2">SCK</text>
<text x="41.9" y="32.1">2</text>
<text x="41.9" y="35.6">5</text>
<text x="45.4" y="30.3">PA2</text>
<text x="45.4" y="33.8">PA3/EXTCLK</text>
<text x="70.3" y="33.8">PB3/TOSC1</text>
<text x="70.3" y="30.3">PB2/TOSC2</text>
<text x="90.1" y="32.1">13</text>
<text x="90.1" y="35.6">12</text>
<text x="101.2" y="33.3">DC</text>
<text x="229.5" y="35.5">DIO0</text>
<text x="21.6" y="37.7">CS_RFM</text>
<text x="25.4" y="41.2">DIO0</text>
<text x="41.9" y="39.1">6</text>
<text x="45.4" y="37.4">PA4</text>
<text x="45.4" y="40.9">PA5</text>
<text x="82.5" y="37.4">PB4</text>
<text x="82.5" y="40.9">PB5</text>
<text x="90.1" y="39.1">11</text>
<text x="101.3" y="36.8">RST</text>
<text x="101.5" y="40.4">LEDB</text>
<text x="21.6" y="44.8">DIO1/2</text>
<text x="41.9" y="42.7">7</text>
<text x="41.9" y="46.2">8</text>
<text x="45.4" y="44.4">PA6</text>
<text x="45.4" y="47.9">PA7</text>
<text x="82.5" y="44.4">PB6</text>
<text x="82.5" y="47.9">PB7</text>
<text x="90.1" y="42.7">10</text>
<text x="90.1" y="46.2">9</text>
<text x="101.5" y="47.8">OUT1</text>
<text x="101.5" y="43.5">LEDG</text>
<text x="162.9" y="43">MISO</text>
<text x="162.9" y="46.5">MOSI</text>
<text x="272.3" y="42.2">DIO1/2</text>
<text x="25.4" y="48.3">OUT2</text>
<text x="159.1" y="53.6">CS_RFM</text>
<text x="164.9" y="50.1">SCK</text>
<text x="82.5" y="58.5">PC0</text>
<text x="90.1" y="56.8">17</text>
<text x="101.1" y="57.8">TEMP1</text>
<text x="224" y="55.4">Connect 8.6cm 50Ohm wire</text>
<text x="39.9" y="63.8">25</text>
<text x="45.4" y="65.6">EPAD</text>
<text x="82.5" y="65.6">PC2</text>
<text x="82.5" y="62.1">PC1</text>
<text x="90.1" y="63.8">19</text>
<text x="90.1" y="60.3">18</text>
<text x="101.1" y="61.4">MOIST</text>
<text x="101.1" y="64.9">TEMP2</text>
<text x="82.5" y="69.1">PC3</text>
<text x="90.1" y="67.3">20</text>
<text x="90.1" y="70.9">21</text>
<text x="101.1" y="68.4">HALL</text>
<text x="153.5" y="69.5">RST default HIGH</text>
<text x="82.5" y="72.6">PC4</text>
<text x="82.5" y="76.2">PC5</text>
<text x="90.1" y="74.4">22</text>
<text x="101.6" y="72.1">MULTI</text>
<text x="101.6" y="75.6">TOUCH</text>
<text x="52.9" y="81.8">1.8v - 5MHz</text>
<text x="52.9" y="85">2.7v - 10MHz</text>
<text x="52.9" y="88.2">4.5v - 20MHz</text>
<text x="141.1" y="110">2.0-5.0V</text>
<text x="255.8" y="110">1.8-6.0V</text>
<text x="229.3" y="125.9">LOW : 0.8V</text>
<text x="276.6" y="124" transform="rotate(-90 276.6 124)">4</text>
<text x="283.6" y="124" transform="rotate(-90 283.6 124)">6</text>
<text x="83.4" y="129.6">TOUCH</text>
<text x="229.3" y="129.4">HIGH: 2.0V</text>
<text x="278.3" y="131.2" transform="rotate(-90 278.3 131.2)">IN1</text>
<text x="57.1" y="132.1">TEMP2</text>
<text x="188.3" y="137.9">2</text>
<text x="230.3" y="137.8">OUT1</text>
<text x="285.4" y="134.2" transform="rotate(-90 285.4 134.2)">OUT1</text>
<text x="310.2" y="136.1">1</text>
<text x="314.7" y="137.5">1</text>
<text x="143.9" y="139.5">HALL</text>
<text x="191.8" y="139.7">VOUT</text>
<text x="230.3" y="141.3">OUT2</text>
<text x="310.2" y="139.7">2</text>
<text x="314.7" y="141.1">2</text>
<text x="276.6" y="154.6" transform="rotate(-90 276.6 154.6)">3</text>
<text x="278.3" y="151.1" transform="rotate(-90 278.3 151.1)">IN2</text>
<text x="283.6" y="154.6" transform="rotate(-90 283.6 154.6)">1</text>
<text x="285.4" y="151.1" transform="rotate(-90 285.4 151.1)">OUT2</text>
<text x="79" y="160.3">MOIST</text>
<text x="265.5" y="183.6">MULTI</text>
<text x="141.1" y="189.4">Shared pin DBG/LEDR</text>
<text x="249.4" y="191.9">only 1 can be active!</text>
<text x="147.2" y="193.6">DBG</text>
<text x="141.9" y="202.8">1</text>
<text x="181.5" y="202.6">LEDG</text>
<text x="206.6" y="202.3">LEDB</text>
<text x="32.9" y="204.4">BLK</text>
<text x="32.9" y="207.9">CS_LCD</text>
<text x="141.9" y="209.9">2</text>
<text x="156" y="209.7">TXD</text>
<text x="32.7" y="211.5">DC</text>
<text x="32.9" y="215">RST</text>
<text x="108.1" y="214.8">TEMP1</text>
<text x="33" y="218.5">MOSI</text>
<text x="32.9" y="222">SCK</text>
<text x="290.6" y="224.3">2</text>
<text x="294.1" y="226.1">VOUT</text>
<text x="88.2" y="251.1">R=</text>
<text x="92.8" y="249">1000</text>
<text x="103.6" y="249">Vmes</text>
<text x="172.4" y="250.8">4</text>
<text x="219.5" y="246.5">DBG</text>
<text x="326.3" y="249.4">dark:</text>
<text x="339.7" y="249.4">100k (1.03v)</text>
<text x="375.7" y="249.4">4.2v: (0.76v)</text>
<text x="93.5" y="252.9">Vin-Vmes</text>
<text x="144.6" y="255.7">VBUS</text>
<text x="172.4" y="257.8">2</text>
<text x="175.9" y="252.6">RTS#</text>
<text x="187.9" y="256.1">TXD</text>
<text x="196" y="254.3">6</text>
<text x="196" y="257.8">7</text>
<text x="230" y="255.7">1</text>
<text x="326.3" y="252.6">light: 2k</text>
<text x="349.2" y="252.6">(0.03v)</text>
<text x="375.7" y="252.6">2.8v: (0.50v)</text>
<text x="17.8" y="263.1">1</text>
<text x="33" y="262.6">MOSI</text>
<text x="77.6" y="258.2">-10: 748k (1.41v @ 3.3v)</text>
<text x="77.6" y="261.4">+50: 59k</text>
<text x="96.7" y="261.4">(0.12v @ 2.4v)</text>
<text x="142.2" y="258.4" transform="rotate(-90 142.2 258.4)">MTN1</text>
<text x="145.7" y="258.4" transform="rotate(-90 145.7 258.4)">MTN2</text>
<text x="149.1" y="262.8">D+</text>
<text x="149.6" y="259.3">D-</text>
<text x="172.4" y="261.4">1</text>
<text x="175.9" y="263.1">UD+</text>
<text x="175.9" y="259.6">UD-</text>
<text x="187.7" y="259.6">RXD</text>
<text x="190.3" y="263.1">V3</text>
<text x="196" y="261.4">8</text>
<text x="230" y="262.8">2</text>
<text x="17.8" y="266.7">2</text>
<text x="33" y="266.1">MISO</text>
<text x="146.2" y="269.8">GND</text>
<text x="149.3" y="266.3">ID</text>
<text x="17.8" y="270.2">3</text>
<text x="17.8" y="273.7">4</text>
<text x="142.2" y="274.1" transform="rotate(-90 142.2 274.1)">MTN3</text>
<text x="145.7" y="274.1" transform="rotate(-90 145.7 274.1)">MTN4</text>
</g>
<g font-size="3.2" fill="#8d2323">
<text x="179.1" y="33.8">13</text>
<text x="186.3" y="35.2">3.3V</text>
<text x="204.1" y="35.2">DIO0</text>
<text x="215.5" y="33.8">14</text>
<text x="181.1" y="40.9">2</text>
<text x="204.1" y="38.8">DIO1</text>
<text x="215.5" y="37.4">15</text>
<text x="215.5" y="40.9">16</text>
<text x="181.1" y="47.9">4</text>
<text x="181.1" y="44.4">3</text>
<text x="186.3" y="42.3">MISO</text>
<text x="186.3" y="45.8">MOSI</text>
<text x="204.1" y="42.3">DIO2</text>
<text x="204.1" y="45.8">DIO3</text>
<text x="215.5" y="44.4">11</text>
<text x="215.5" y="47.9">12</text>
<text x="181.1" y="51.5">5</text>
<text x="186.3" y="49.4">SCK</text>
<text x="186.3" y="52.9">NSS</text>
<text x="204.1" y="52.9">DIO5</text>
<text x="204.1" y="49.4">DIO4</text>
<text x="215.5" y="51.5">7</text>
<text x="205.1" y="59.9">GND</text>
<text x="205.9" y="56.4">ANT</text>
<text x="215.5" y="55">9</text>
<text x="215.5" y="58.5">10</text>
<text x="181.1" y="62.1">6</text>
<text x="186.3" y="63.5">RESET</text>
<text x="205.1" y="63.5">GND</text>
<text x="215.5" y="62.1">8</text>
</g>
<g font-size="3.2" fill="#f00">
<text x="41.9" y="53.2">4</text>
<text x="45.4" y="55">VCC</text>
<text x="280.1" y="124" transform="rotate(-90 280.1 124)">5</text>
<text x="188.3" y="134.4">1</text>
<text x="191.8" y="136.1">VDD</text>
<text x="281.9" y="132.5" transform="rotate(-90 281.9 132.5)">VDD</text>
<text x="290.6" y="220.8">1</text>
<text x="294.1" y="222.6">VDD</text>
<text x="196" y="250.8">5</text>
<text x="187.9" y="252.6">VCC</text>
</g>
</svg>
